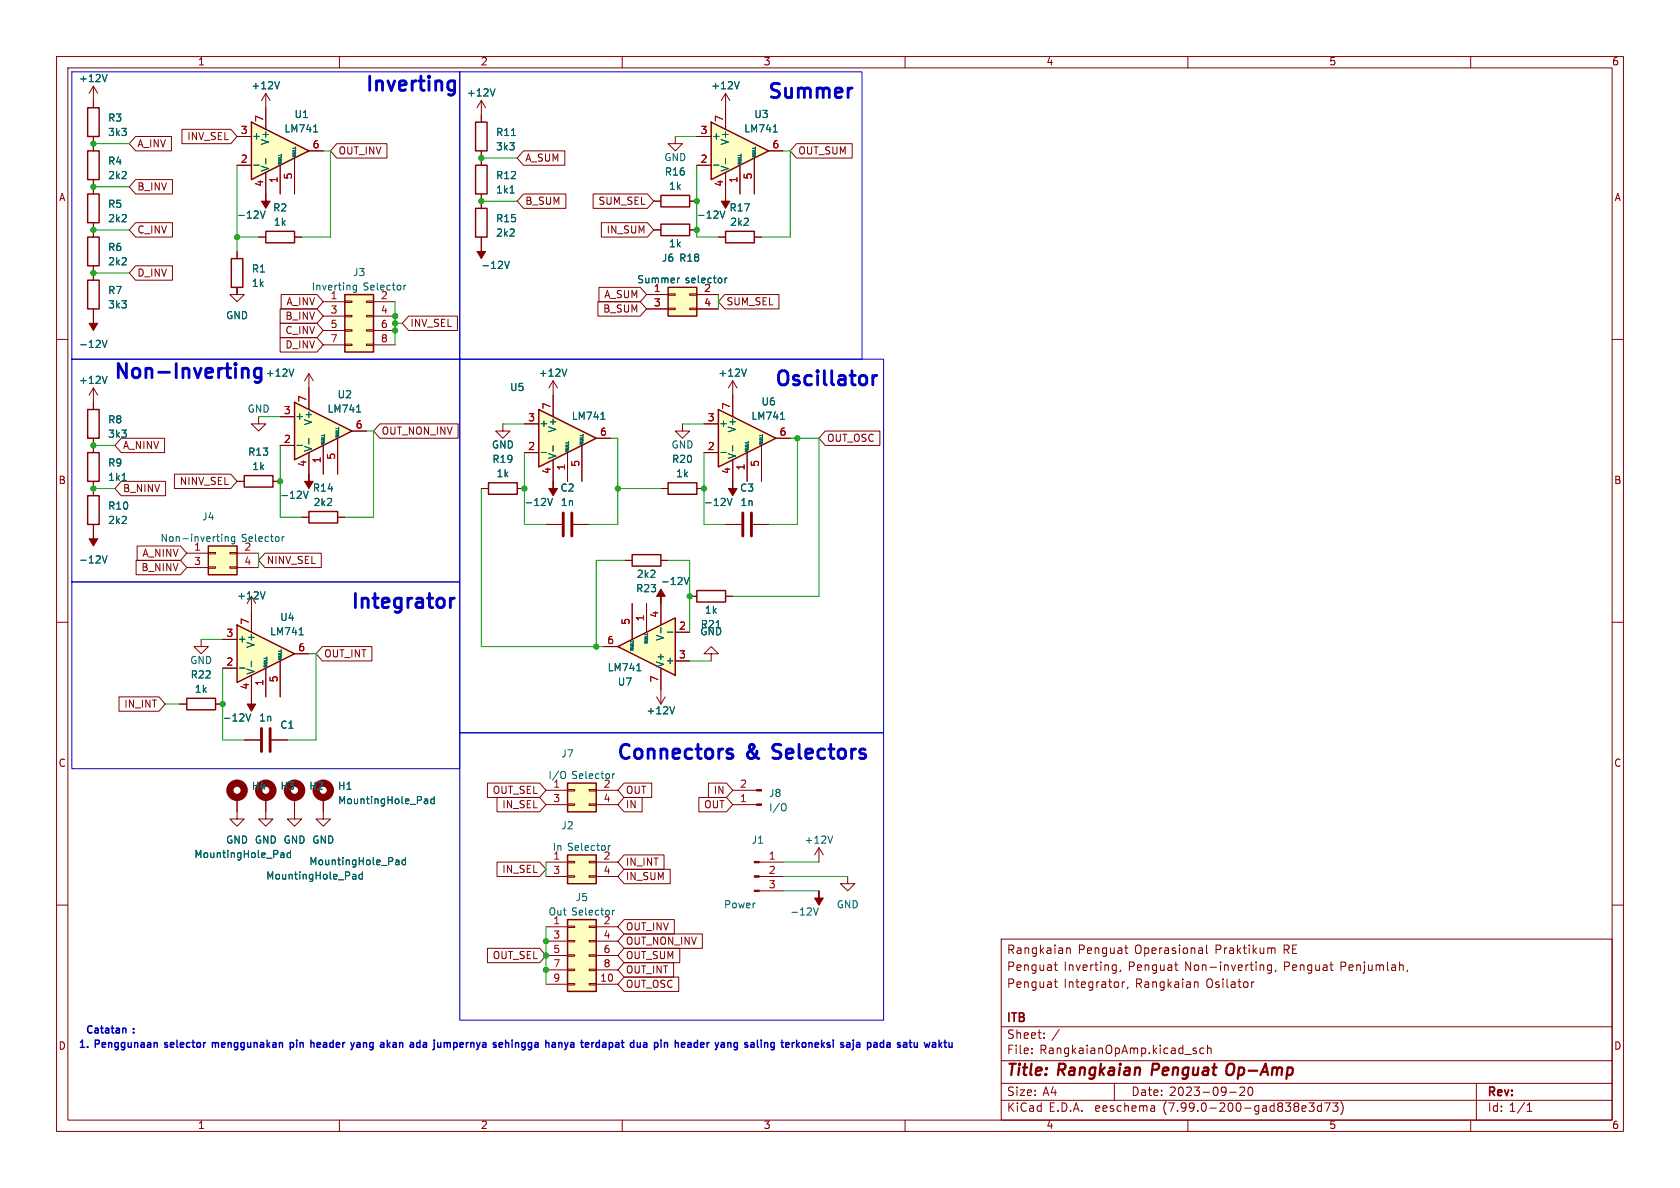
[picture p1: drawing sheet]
<svg xmlns="http://www.w3.org/2000/svg" width="297mm" height="210mm" viewBox="0 0 297 210" stroke-linecap="round" stroke-linejoin="round" font-family="sans-serif">
<g fill="none" stroke="#840000" stroke-width=".18">
<path d="M10 10h277v190h-277zM12 12h273v186h-273zM60 10v2M110 10v2M128.3 16.5l-.8 1.3M128.3 16.5v2.6M128.3 16.5l.7 1.3M160 10v2M210 10v2M260 10v2M10 60h2M114.3 52.1h3.8"/>
<path d="M114.3 54.6h3.8M118.1 54.5h1.3v.2h-1.3zM118.1 51.9h1.3v.3h-1.3zM121.9 54.5h1.3v.2h-1.3zM121.9 51.9h1.3v.3h-1.3zM123.2 52.1h3.8M123.2 54.6h3.8M127 41.9h1.3M133.3 41.9h1.3M285 60h2M54.6 66l-.8 1.3M54.6 66v2.6"/>
<path d="M54.6 66l.8 1.3M10 110h2M285 110h2M96.5 139.7h3.8M100.3 139.6h1.3v.2h-1.3zM104.1 139.6h1.3v.2h-1.3zM105.4 139.7h3.8M10 160h2M96.5 142.2h3.8M100.3 142.1h1.3v.3h-1.3zM104.1 142.1h1.3v.3h-1.3zM105.4 142.2h3.8"/>
<path d="M285 160h2M177 166h108v32h-108zM186.4 173.6h.5M186.4 170.6h.5M186.6 170.1v1.2l.3 .3M186.6 173.1v1.2l.3 .3M188.6 167.7l.2-.1h.3l.1 1M197.2 170.6h.1M197.3 170.6v1.2l-.1 .2M197.3 171.5l-.1 .1M198.1 171.5l-.1 .3M198.4 173.6v1"/>
<path d="M198.8 173.6h-.3l-.1 .2M198.8 167.6h.6M199 167.1v1.2l.4 .3M199.4 174.5l-.1 .3M207.7 170.6h.5M207.9 171.3l.3 .3M211.2 173.6h.5l.1 1M212.4 167.6l.2 .2v.8M212.6 168.5l-.2 .1M212.6 167.9l-.2 .1M213.3 167.1v1.2l.2 .3M221.3 173.6v1"/>
<path d="M221.7 173.6h-.3l-.1 .2M223 170.6h.2l.2 .2v.8M224.7 167.6l.1 .2M224.8 170.6h-.5l-.2 .2v.5l.1 .2h.6M224.8 167.8v.8M224.8 170.6v1.2l-.3 .3-.4-.1M224.8 167.8l.2-.2h.3l.1 1M225.6 171.5l-.2 .3M235.1 170.6h.6M235.5 171.6h.2M248.9 171.5l-.2 .3M60 198v2"/>
<path d="M110 198v2M160 198v2M177 194.5h108M177 191.5h108M177 187.5h108M177 181.5h108M182.4 186.1v.2M182.4 185.3v.2M184.6 183.4v.2M184.6 182.6v.2M197 191.5v3M203.9 195.5l.2 .2v.8"/>
<path d="M204.1 196.4l-.5 .1M204.1 195.8l-.5 .1M210 198v2M211.1 185.8h.4v.2l-.2 .3h-.3M211.1 185.3h.4M212.8 185.3h-.4l-.3 .2v.5l.2 .2h.5M213.5 185.4l.2-.1h.3l.1 1M213.5 184.8v1.5M217.4 193.1h1.1M220 192.3v.5l-.9 .9h.9M220.8 192.3a.81 .81 0 0 0 .3 1.4l.2-.2 .2-.4-.2-.8M231.4 195h.9l-.5 .5 .4 .2v.6l-.2 .2h-.4l-.2-.2"/>
<path d="M233.6 195.5h-.4l-.3 .2v.5l.1 .2h.6M233.6 195v1.5M234.2 195h1l-.7 1.5M235.6 195h.9l-.5 .5 .5 .2v.6l-.3 .2h-.4l-.2-.2M237 194.7a1.72 1.72 0 0 1 0 2.3M260 198v2M261 191.5v6.5M270 196.5h.8M270 195.4l.4-.4v1.5"/>
</g>
<path d="M217.8 188a.77 .77 0 0 0-.9 .7l-.1 1.1 .4 .2h.4" fill="none" stroke="#840000" stroke-width=".4"/>
<path d="M118.1 50.8h5.1v5.1h-5.1zM128.3 40.9h5v2h-5zM100.3 138.4h5.1v5.1h-5.1z" fill="none" stroke="#840000" stroke-width=".25"/>
<g fill="#ffffc2" stroke="#ffffc2" stroke-width=".18">
<path d="M118.1 50.8h5.1v5.1h-5.1z"/>
<path d="M100.3 138.4h5.1v5.1h-5.1z"/>
</g>
<path d="M130.7 14.4l-.4 1.3M120.1 49.2l-.3 .1M128.2 49.2v.8M128.5 49.2l-.3 .2M51.9 65.2l-.4 1.3M99.8 136.4a.9 .9 0 0 1 0 1.2M108.3 136.8v.8M108.7 136.8l-.4 .2" fill="none" stroke="#006464" stroke-width=".18"/>
<path d="M125.7 21.6l10.2 5.1-10.2 5.1z" fill="#ffffc2"/>
<path d="M15.5 34.3h2v5.1h-2zM15.5 26.7h2v5.1h-2zM125.7 21.6l10.2 5.1-10.2 5.1zM15.5 87.6h2v5.1h-2zM36.8 96.5h5.1v5.1h-5.1zM54.6 90.4h5.1v2.1h-5.1zM33 123.4h5.1v2.1h-5.1z" fill="none" stroke="#840000" stroke-width=".25"/>
<g fill="none" stroke="#840000" stroke-width=".18">
<path d="M128.3 19.1v3.8M16.5 25.4v1.3M16.5 31.8v2.5M16.5 39.4v1.2M123.2 29.2h2.5M123.2 24.1h2.5M128.3 30.5v3.8M130.8 29.2v5.1M133.3 27.9v6.4M135.9 26.7h2.5M16.5 86.4v1.2M16.5 92.7v1.3"/>
<path d="M33 97.8h3.8M36.8 97.7h1.3v.2h-1.3zM40.6 97.7h1.3v.2h-1.3zM41.9 97.8h3.8M53.3 91.4h1.3M59.7 91.4h1.3M33 100.3h3.8M36.8 100.2h1.3v.3h-1.3zM40.6 100.2h1.3v.3h-1.3zM41.9 100.3h3.8M31.7 124.5h1.3M38.1 124.5h1.3"/>
</g>
<g fill="none" stroke="#006464" stroke-width=".18">
<path d="M126.2 29.2h.9M128.3 28v1M130.5 28.7h.5l-.5 .3h.5M130.5 28.4h.4M130.5 28.1h.4M130.5 27.9h.5M130.5 27.5h.5M133 27.4h.5l-.5 .3h.5M133 27.2h.4M133 26.9h.4M133 26.6h.5M133 26.2h.5"/>
<path d="M136.7 23.3h.7M18.1 98.3l.4 1.2 .4-1.2M39.8 94.9v.8M39.8 95l.2-.1h.3v.8M41.5 94.9h-.4l-.2 .2 .1 .6h.5M41.5 94.9v1l-.2 .2h-.3M49.9 94.9v.8M50.2 94.9l-.3 .2M53.6 86.8l.5 1.3 .4-1.3M43.5 126.2l.4 1.3 .4-1.3"/>
</g>
<g fill="#840000" stroke="#840000" stroke-width=".18">
<path d="M16.5 94v1.3h.8l-.8 1.2-.8-1.2h.8z"/>
<path d="M54.6 83.8v1.3h.8l-.8 1.3-.8-1.3h.8z"/>
<path d="M44.4 123.2v1.3h.8l-.8 1.2-.7-1.2h.7z"/>
</g>
<path d="M36.8 96.5h5.1v5.1h-5.1z" fill="#ffffc2" stroke="#ffffc2" stroke-width=".18"/>
<path d="M52.1 71.1l10.1 5.1-10.1 5.1z" fill="#ffffc2"/>
<path d="M61 52.1h5v10.1h-5zM52.1 71.1l10.1 5.1-10.1 5.1z" fill="none" stroke="#840000" stroke-width=".25"/>
<g fill="none" stroke="#840000" stroke-width=".18">
<path d="M57.1 53.3h3.9M57.1 55.9h3.9M57.1 58.4h3.9M61 58.3h1.2v.2h-1.2zM61 55.8h1.2v.2h-1.2zM61 53.2h1.2v.3h-1.2zM64.8 58.3h1.2v.2h-1.2zM64.8 55.8h1.2v.2h-1.2zM64.8 53.2h1.2v.3h-1.2zM66 53.3h3.8M66 55.9h3.8M66 58.4h3.8"/>
<path d="M49.5 78.7h2.6M49.5 73.7h2.6M54.6 68.6v3.8M57.1 78.7v5.1M57.1 61h3.9M59.7 77.5v6.3M61 60.8h1.2v.3h-1.2zM62.2 76.2h2.6M64.8 60.8h1.2v.3h-1.2zM66 61h3.8M54.6 80v3.8M57.1 141v2.5"/>
</g>
<g fill="none" stroke="#006464" stroke-width=".18">
<path d="M63 50.4v1l-.2 .3-.3-.1M63 50.5l-.3-.1-.3 .3 .1 .5h.5M71.4 50.4v.9M71.8 50.4l-.4 .3M52.5 78.7h1M54.6 77.5v1M56.8 78.2h.5l-.5 .3h.5M56.8 78h.4M56.8 77.7h.4M56.8 77.4h.5M56.8 77h.5M59.4 76.9h.5l-.5 .3h.5"/>
<path d="M59.4 76.7h.4M59.4 76.4h.4M59.4 76.2h.5M59.4 75.7h.5M63 72.9h.8M75.2 141.2l.3 .1 .1 .8M75.6 142l-.4 .1M75.6 141.5l-.4 .1M76.8 141.3l-.4-.1-.2 .3 .1 .5h.5M76.8 140.8v1.3"/>
</g>
<path d="M61 52.1h5v10.1h-5z" fill="#ffffc2" stroke="#ffffc2" stroke-width=".18"/>
<circle cx="57.1" cy="139.7" r="1.27" fill="none" stroke="#840000" stroke-width="1.3"/>
<path d="M44.4 21.6l10.2 5.1-10.2 5.1z" fill="#ffffc2"/>
<path d="M15.5 19.1h2v5h-2zM44.4 21.6l10.2 5.1-10.2 5.1zM47 40.9h5.1v2h-5.1zM123.2 104.4h5.1v2h-5.1z" fill="none" stroke="#840000" stroke-width=".25"/>
<g fill="none" stroke="#840000" stroke-width=".18">
<path d="M16.5 15.2l-.8 1.3M16.5 15.2v3.9M16.5 15.2l.8 1.3M47 16.5v6.4M47 16.5l-.8 1.3M47 16.5l.8 1.3M16.5 24.1v1.3M41.9 29.2h2.5M41.9 24.1h2.5M47 30.5v3.8M49.5 29.2v5.1M52.1 27.9v6.4"/>
<path d="M54.6 26.7h2.5M45.7 41.9h1.3M52.1 41.9h1.2M120.6 74.9v1.3h1.3l-1.3 1.3-1.2-1.3h1.2M121.9 105.4h1.3M128.3 105.4h1.2M116.1 123.2l.7 1.3M116.8 121.9v2.6M117.6 123.2l-.8 1.3M52.1 141v3.8h1.2l-1.2 1.3-1.3-1.3h1.3M57.1 143.5v1.3h1.3l-1.3 1.3-1.2-1.3h1.2"/>
</g>
<g fill="none" stroke="#006464" stroke-width=".18">
<path d="M18.9 13.2l-.4 1.2M49.4 14.4l-.4 1.3M44.9 29.2h.9M46 37.3l.4 1.3 .5-1.3M47 28v1M49.2 28.7h.5l-.5 .3h.5M49.2 28.4h.4M49.2 28.1h.4M49.2 27.9h.5M49.2 27.5h.5M51.7 27.4h.6l-.6 .3h.6M51.7 27.2h.5"/>
<path d="M51.7 26.9h.5M51.7 26.6h.6M51.7 26.2h.6M55.4 23.3h.8M119.3 124.9l-.5 1.3M70.1 152l.4 .1v.8M70.5 152.8l-.4 .1M70.5 152.3l-.4 .1M71.7 152.1l-.4-.1-.2 .3 .1 .5h.5M71.7 151.6v1.3"/>
</g>
<path d="M47 34.3v1.3h.8l-.8 1.2-.8-1.2h.8z" fill="#840000" stroke="#840000" stroke-width=".18"/>
<circle cx="52.1" cy="139.7" r="1.27" fill="none" stroke="#840000" stroke-width="1.3"/>
<path d="M109.2 114.3l10.2-5.1v10.2z" fill="#ffffc2"/>
<path d="M109.2 114.3l10.2-5.1v10.2z" fill="none" stroke="#840000" stroke-width=".25"/>
<path d="M106.7 114.3h2.5M111.8 106.7v6.3M114.3 106.7v5.1M116.8 106.7v3.8M116.8 118.1v3.8M119.4 111.8h2.5M119.4 116.8h2.5M125.7 115.6h1.3l-1.3-1.3-1.2 1.3h1.2v1.2M47 141v2.5" fill="none" stroke="#840000" stroke-width=".18"/>
<g fill="none" stroke="#006464" stroke-width=".18">
<path d="M111.4 114.6h.5l-.5 .3h.5M111.4 114.4h.4M111.4 114.1h.4M111.4 113.9h.5M111.9 113.2v.2h-.5M112.6 118.6h.7M114 113.4h.5l-.5 .3h.5M114 113.1h.4M114 112.8h.4M114 112.6h.5M114.5 111.9v.3h-.5M116.8 110.9v1"/>
<path d="M118 111.7h1M121 102.1l.4 1.2 .4-1.2M62.5 154.6h.3l.1 .8M62.9 155.3l-.4 .1M62.9 154.9h-.4M64.1 154.6h-.4l-.2 .2 .1 .5h.5M64.1 154.1v1.3"/>
</g>
<path d="M116.8 104.1l.8 1.3h-.8v1.3v-1.3h-.7z" fill="#840000" stroke="#840000" stroke-width=".18"/>
<circle cx="47" cy="139.7" r="1.27" fill="none" stroke="#840000" stroke-width="1.3"/>
<path d="M127 72.4l10.2 5.1-10.2 5.1z" fill="#ffffc2"/>
<path d="M15.5 41.9h2v5.1h-2zM15.5 49.5h2v5.1h-2zM127 72.4l10.2 5.1-10.2 5.1z" fill="none" stroke="#840000" stroke-width=".25"/>
<g fill="none" stroke="#840000" stroke-width=".18">
<path d="M16.5 40.6v1.3M16.5 47v2.5M16.5 54.6v1.3M97.8 67.3l-.8 1.3M97.8 67.3v2.6M97.8 67.3l.8 1.3M124.5 74.9h2.5M129.5 67.3v6.4M129.5 67.3l-.7 1.3M129.5 67.3l.8 1.3M134.6 78.7v6.4M137.2 77.5h2.5"/>
<path d="M124.5 80h2.5M128.3 92.7h2.8M129.5 81.3v3.8M132.1 80v5.1M133.1 92.7h2.8"/>
</g>
<g fill="none" stroke="#006464" stroke-width=".18">
<path d="M100.2 65.2l-.4 1.3M127.4 80h1M129.5 78.8v1M131.8 79.5h.5l-.5 .3h.5M131.8 79.2h.4M131.8 78.9h.4M131.8 78.7h.5M131.8 78.3h.5M132 65.2l-.5 1.3M134.3 78.2h.5l-.5 .3h.5M134.3 78h.4M134.3 77.7h.4"/>
<path d="M134.3 77.4h.5M134.3 77h.5M138 74.1h.7M128.6 88.1l.4 1.3 .4-1.3"/>
</g>
<path d="M129.5 85.1v1.3h.8l-.8 1.2-.7-1.2h.7z" fill="#840000" stroke="#840000" stroke-width=".18"/>
<path d="M131.3 90.7v4M132.8 90.7v4" fill="none" stroke="#840000" stroke-width=".51"/>
<path d="M95.2 72.4l10.2 5.1-10.2 5.1z" fill="#ffffc2"/>
<g fill="none" stroke="#840000" stroke-width=".25">
<path d="M84.1 21.6h2v5.1h-2zM84.1 29.2h2v5.1h-2zM116.8 34.5h5.1v2.1h-5.1zM40.9 45.7h2v5.1h-2zM15.5 72.4h2v5.1h-2zM95.2 72.4l10.2 5.1-10.2 5.1zM15.5 80h2v5.1h-2zM43.2 84.1h5.1v2h-5.1zM86.4 85.3h5v2.1h-5zM111.8 98h5v2.1h-5zM118.1 85.3h5.1v2.1h-5.1zM100.3 151.1h5.1v5.1h-5.1z"/>
<path d="M100.3 162.6h5.1v12.7h-5.1z"/>
</g>
<g fill="none" stroke="#840000" stroke-width=".18">
<path d="M85.1 17.8l-.8 1.3M85.1 17.8v3.8M85.1 17.8l.8 1.3M85.1 26.7v2.5M85.1 34.3v1.3M115.6 35.6h1.2M119.4 24.1v1.3h1.2l-1.2 1.3-1.3-1.3h1.3M121.9 35.6h1.3M41.9 50.8v1.3h1.3l-1.3 1.2-1.3-1.2h1.3zM41.9 44.5v1.2M16.5 68.6v3.8M16.5 77.5v2.5"/>
<path d="M16.5 68.6l-.8 1.3M16.5 68.6l.8 1.3M45.7 73.7v1.2h1.3l-1.3 1.3-1.3-1.3h1.3M88.9 74.9v1.3h1.3l-1.3 1.3-1.3-1.3h1.3M92.7 74.9h2.5M97.8 69.9v3.8M102.9 78.7v6.4M105.4 77.5h2.5M16.5 85.1v1.3M41.9 85.1h1.3M48.3 85.1h1.2M85.1 86.4h1.3"/>
<path d="M91.4 86.4h1.3M92.7 80h2.5M96.5 92.7h2.8M97.8 81.3v3.8M100.3 80v5.1M101.3 92.7h2.8M110.5 99.1h1.3M116.8 86.4h1.3M116.8 99.1h1.3M123.2 86.4h1.3M35.6 113v1.3h1.2l-1.2 1.3-1.3-1.3h1.3M43.2 130.8h2.8"/>
<path d="M48 130.8h2.8M129.5 139.7h4.3M41.9 141v2.5M96.5 154.9h3.8M96.5 152.4h3.8M100.3 154.8h1.3v.3h-1.3zM100.3 152.3h1.3v.2h-1.3zM104.1 154.8h1.3v.3h-1.3zM104.1 152.3h1.3v.2h-1.3zM105.4 154.9h3.8M105.4 152.4h3.8M129.5 142.2h4.3"/>
<path d="M134.2 157.5h4.2M134.2 154.9h4.2M134.2 152.4h4.2M144.8 149.9l-.8 1.2M144.8 149.9v2.5M144.8 149.9l.7 1.2M149.9 154.9v1.3h1.2l-1.2 1.3-1.3-1.3h1.3M96.5 163.8h3.8M96.5 174h3.8M96.5 166.4h3.8M96.5 168.9h3.8M96.5 171.5h3.8"/>
<path d="M100.3 173.9h1.3v.2h-1.3zM100.3 171.3h1.3v.3h-1.3zM100.3 168.8h1.3v.2h-1.3zM100.3 166.2h1.3v.3h-1.3zM100.3 163.7h1.3v.3h-1.3zM104.1 173.9h1.3v.2h-1.3zM104.1 171.3h1.3v.3h-1.3zM104.1 168.8h1.3v.2h-1.3zM104.1 166.2h1.3v.3h-1.3zM104.1 163.7h1.3v.3h-1.3zM105.4 163.8h3.8M105.4 174h3.8"/>
<path d="M105.4 166.4h3.8M105.4 168.9h3.8M105.4 171.5h3.8"/>
</g>
<g fill="none" stroke="#006464" stroke-width=".18">
<path d="M87.5 15.7l-.4 1.3M90.2 34.1h.7M18.1 60.2l.4 1.2 .4-1.2M18.9 66.5l-.4 1.3M95.7 80h.9M97.8 78.8v1M100 79.5h.5l-.5 .3h.5M100 79.2h.4M100 78.9h.4M100 78.7h.5M100 78.3h.5M102.5 78.2h.6l-.6 .3h.6"/>
<path d="M102.5 78h.5M102.5 77.7h.5M102.5 77.4h.6M102.5 77h.6M106.2 74.1h.8M21.6 84.9h.7M96.8 88.1l.4 1.3 .5-1.3M49.8 150.8h.3l.1 .8M50.2 151.5l-.4 .1M50.2 151.1h-.4M51.4 150.8h-.4l-.2 .2 .1 .5h.5M51.4 150.3v1.3"/>
<path d="M107.5 149.5v.8M107.9 149.5l-.4 .2M138.8 142.1a.9 .9 0 0 1 0 1.2M147.2 147.8l-.4 1.3M108.3 160.9v.9M108.6 160.9l-.3 .3M143.8 160.5l.4 1.3 .5-1.3"/>
</g>
<g fill="#840000" stroke="#840000" stroke-width=".18">
<path d="M16.5 55.9v1.3h.8l-.8 1.2-.8-1.2h.8z"/>
<path d="M97.8 85.1v1.3h.8l-.8 1.2-.8-1.2h.8z"/>
<path d="M144.8 157.5v1.3h.7l-.7 1.2-.8-1.2h.8z"/>
<path d="M133.3 157.4h.9v.2h-.9z"/>
<path d="M133.3 154.8h.9v.3h-.9z"/>
<path d="M133.3 152.3h.9v.2h-.9z"/>
<path d="M133.8 139.6h.8v.2h-.8z"/>
<path d="M133.8 142.1h.8v.3h-.8z"/>
</g>
<path d="M99.6 90.7v4M101.1 90.7v4M46.2 128.8v4M47.8 128.8v4" fill="none" stroke="#840000" stroke-width=".51"/>
<circle cx="41.9" cy="139.7" r="1.27" fill="none" stroke="#840000" stroke-width="1.3"/>
<g fill="#ffffc2" stroke="#ffffc2" stroke-width=".18">
<path d="M100.3 151.1h5.1v5.1h-5.1z"/>
<path d="M100.3 162.6h5.1v12.7h-5.1z"/>
</g>
<path d="M41.9 110.5l10.2 5.1-10.2 5.1z" fill="#ffffc2"/>
<path d="M84.1 36.8h2v5.1h-2zM116.8 39.6h5.1v2.1h-5.1zM41.9 110.5l10.2 5.1-10.2 5.1z" fill="none" stroke="#840000" stroke-width=".25"/>
<g fill="none" stroke="#840000" stroke-width=".18">
<path d="M16.5 17.8v1.3M47 19.1v3.8M128.3 19.1v3.8M16.5 24.1v2.6M16.5 31.8v2.5M16.5 39.4v2.5M24 31.7h6.5v2.6h-6.5l-1.1-1.3zM24 39.4h6.5v2.5h-6.5l-1.1-1.3zM24 24.1h6.3v2.6h-6.3l-1.1-1.3zM32.2 22.9h8.6l1.1 1.2-1.1 1.3h-8.6zM41.9 29.2h2.5M41.9 24.1h2.5"/>
<path d="M47 30.5v3.8M49.5 29.2v5.1M52.1 27.9v6.4M54.6 26.7h2.5M59.5 25.4h8.9v2.5h-8.9l-1.1-1.2zM85.1 20.3v1.3M85.1 26.7v2.5M85.1 34.3v2.5M92.6 26.7h7.3v2.5h-7.3l-1.2-1.3zM92.6 34.3h7.4v2.5h-7.4l-1.2-1.2zM104.9 34.3h9.6l1.1 1.3-1.1 1.2h-9.6zM106.3 39.4h8.2l1.1 1.2-1.1 1.3h-8.2z"/>
<path d="M115.6 35.6h1.2M121.9 35.6h1.3M123.2 29.2h2.5M123.2 24.1h2.5M128.3 30.5v3.8M130.8 29.2v5.1M133.3 27.9v6.4M135.9 26.7h2.5M140.8 25.4h9.9v2.5h-9.9l-1.1-1.2zM16.5 47v2.5M16.5 54.6v1.3M24 47h6.5v2.5h-6.5l-1.1-1.2z"/>
<path d="M41.9 44.5v1.2M41.9 50.8v1.3M45.7 41.9h1.3M49.5 54.6h6.5l1.1 1.3-1.1 1.3h-6.5zM49.5 57.1h6.5l1.1 1.3-1.1 1.3h-6.5zM49.5 59.7h6.5l1.1 1.3-1.1 1.2h-6.5zM49.7 52.1h6.3l1.1 1.2-1.1 1.3h-6.3zM52.1 41.9h1.2M72.2 55.9h8.7v2.5h-8.7l-1.1-1.2zM85.1 41.9v1.3M105.7 53.3h7.5l1.1 1.3-1.1 1.3h-7.5zM105.9 50.8h7.3l1.1 1.3-1.1 1.2h-7.3z"/>
<path d="M114.3 52.1h3.8M114.3 54.6h3.8M115.6 40.6h1.2M121.9 40.6h1.3M123.2 52.1h3.8M123.2 54.6h3.8M127 41.9h1.3M128.1 52.1h9.6v2.5h-9.6l-1.1-1.3zM133.3 41.9h1.3M16.5 71.1v1.3M16.5 77.5v2.5M21.4 77.5h7.7v2.5h-7.7l-1.1-1.3z"/>
<path d="M49.5 78.7h2.6M49.5 73.7h2.6M54.6 68.6v3.8M57.1 78.7v5.1M59.7 77.5v6.3M62.2 76.2h2.6M67.2 74.9h13.8v2.6h-13.8l-1.2-1.3zM92.7 74.9h2.5M97.8 69.9v3.8M102.9 78.7v6.4M105.4 77.5h2.5M124.5 74.9h2.5"/>
<path d="M129.5 69.9v3.8M134.6 78.7v6.4M137.2 77.5h2.5M145.9 76.2h9.7v2.5h-9.7l-1.1-1.2zM16.5 85.1v2.5M16.5 92.7v1.3M21.4 85.1h7.9v2.5h-7.9l-1.1-1.2zM24.1 99.1h7.8l1.1 1.2-1.1 1.3h-7.8zM24.2 96.5h7.7l1.1 1.3-1.1 1.3h-7.7zM30.8 83.8h10l1.1 1.3-1.1 1.3h-10zM41.9 85.1h1.3M46.8 97.8h10v2.5h-10l-1.1-1.2z"/>
<path d="M48.3 85.1h1.2M53.3 91.4h1.3M54.6 80v3.8M59.7 91.4h1.3M85.1 86.4h1.3M91.4 86.4h1.3M92.7 80h2.5M96.5 92.7h2.8M97.8 81.3v3.8M100.3 80v5.1M101.3 92.7h2.8M110.5 99.1h1.3"/>
<path d="M116.8 86.4h1.3M116.8 99.1h1.3M123.2 86.4h1.3M124.5 80h2.5M128.3 92.7h2.8M129.5 81.3v3.8M132.1 80v5.1M133.1 92.7h2.8M39.4 118.1h2.5M39.4 113h2.5M44.4 105.4v6.4M44.4 119.4v3.8"/>
<path d="M47 118.1v5.1M49.5 116.8v6.4M52.1 115.6h2.5M57 114.3h8.7v2.5h-8.7l-1.1-1.2zM106.7 114.3h2.5M111.8 106.7v6.3M114.3 106.7v5.1M116.8 106.7v3.8M116.8 118.1v3.8M119.4 111.8h2.5M119.4 116.8h2.5M121.9 105.4h1.3"/>
<path d="M128.3 105.4h1.2M21 123.2h7.1l1.1 1.3-1.1 1.2h-7.1zM31.7 124.5h1.3M38.1 124.5h1.3M43.2 130.8h2.8M48 130.8h2.8M86.2 138.4h9.2l1.1 1.3-1.1 1.3h-9.2zM110.3 138.4h4.9v2.6h-4.9l-1.1-1.3zM125.2 138.4h3.2l1.1 1.3-1.1 1.3h-3.2zM41.9 141v3.8h1.3l-1.3 1.3-1.3-1.3h1.3M47 141v3.8h1.3l-1.3 1.3-1.3-1.3h1.3M52.1 141v2.5"/>
<path d="M57.1 141v2.5M87.9 141h7.5l1.1 1.2-1.1 1.3h-7.5zM87.9 152.4h7.5l1.1 1.3-1.1 1.2h-7.5zM110.3 141h3.2v2.5h-3.2l-1.1-1.3zM110.3 151.1h7.1v2.6h-7.1l-1.1-1.3zM110.3 153.7h8.2v2.5h-8.2l-1.1-1.3zM123.5 141h4.9l1.1 1.2-1.1 1.3h-4.9zM86.2 167.6h9.2l1.1 1.3-1.1 1.3h-9.2zM110.3 172.7h9.7v2.6h-9.7l-1.1-1.3zM110.3 170.2h8.8v2.5h-8.8l-1.1-1.2zM110.3 167.6h9.9v2.6h-9.9l-1.1-1.3zM110.3 162.6h8.9v2.5h-8.9l-1.1-1.3z"/>
<path d="M110.3 165.1h13.9v2.5h-13.9l-1.1-1.2z"/>
</g>
<g fill="none" stroke="#006464" stroke-width=".18">
<path d="M18.9 13.2l-.4 1.2M49.4 14.4l-.4 1.3M87.5 15.7l-.4 1.3M130.7 14.4l-.4 1.3M44.9 29.2h.9M46 37.3l.4 1.3 .5-1.3M47 28v1M49.2 28.7h.5l-.5 .3h.5M49.2 28.4h.4M49.2 28.1h.4M49.2 27.9h.5M49.2 27.5h.5"/>
<path d="M51.7 27.4h.6l-.6 .3h.6M51.7 27.2h.5M51.7 26.9h.5M51.7 26.6h.6M51.7 26.2h.6M55.4 23.3h.8M90.2 34.1h.7M126.2 29.2h.9M127.3 37.3l.4 1.3 .4-1.3M128.3 28v1M130.5 28.7h.5l-.5 .3h.5M130.5 28.4h.4"/>
<path d="M130.5 28.1h.4M130.5 27.9h.5M130.5 27.5h.5M133 27.4h.5l-.5 .3h.5M133 27.2h.4M133 26.9h.4M133 26.6h.5M133 26.2h.5M136.7 23.3h.7M89.2 46.2l.4 1.3 .4-1.3M120.1 49.2l-.3 .1M128.2 49.2v.8"/>
<path d="M128.5 49.2l-.3 .2M18.1 60.2l.4 1.2 .4-1.2M18.9 66.5l-.4 1.3M51.9 65.2l-.4 1.3M52.5 78.7h1M54.6 77.5v1M56.8 78.2h.5l-.5 .3h.5M56.8 78h.4M56.8 77.7h.4M56.8 77.4h.5M56.8 77h.5M59.4 76.9h.5l-.5 .3h.5"/>
<path d="M59.4 76.7h.4M59.4 76.4h.4M59.4 76.2h.5M59.4 75.7h.5M63 72.9h.8M95.7 80h.9M97.8 78.8v1M100 79.5h.5l-.5 .3h.5M100 79.2h.4M100 78.9h.4M100 78.7h.5M100 78.3h.5"/>
<path d="M100.2 65.2l-.4 1.3M102.5 78.2h.6l-.6 .3h.6M102.5 78h.5M102.5 77.7h.5M102.5 77.4h.6M102.5 77h.6M106.2 74.1h.8M127.4 80h1M129.5 78.8v1M131.8 79.5h.5l-.5 .3h.5M131.8 79.2h.4M131.8 78.9h.4"/>
<path d="M131.8 78.7h.5M131.8 78.3h.5M132 65.2l-.5 1.3M134.3 78.2h.5l-.5 .3h.5M134.3 78h.4M134.3 77.7h.4M134.3 77.4h.5M134.3 77h.5M138 74.1h.7M18.1 98.3l.4 1.2 .4-1.2M21.6 84.9h.7M53.6 86.8l.5 1.3 .4-1.3"/>
<path d="M96.8 88.1l.4 1.3 .5-1.3M128.6 88.1l.4 1.3 .4-1.3M42.3 118.1h1M44.4 116.9v1M46.7 117.6h.5l-.5 .3h.5M46.7 117.3h.4M46.7 117h.4M46.7 116.8h.5M46.7 116.4h.5M46.9 104.6l-.5 1.3M49.2 116.3h.5l-.5 .3h.5M49.2 116.1h.4"/>
<path d="M49.2 115.8h.4M49.2 115.5h.5M49.2 115.1h.5M52.9 112.2h.7M111.4 114.6h.5l-.5 .3h.5M111.4 114.4h.4M111.4 114.1h.4M111.4 113.9h.5M111.9 113.2v.2h-.5M112.6 118.6h.7M114 113.4h.5l-.5 .3h.5M114 113.1h.4"/>
<path d="M114 112.8h.4M114 112.6h.5M114.5 111.9v.3h-.5M116.8 110.9v1M118 111.7h1M121 102.1l.4 1.2 .4-1.2M43.5 126.2l.4 1.3 .4-1.3M119.3 124.9l-.5 1.3M49.8 150.8h.3l.1 .8M50.2 151.5l-.4 .1M50.2 151.1h-.4M51.4 150.8h-.4l-.2 .2 .1 .5h.5"/>
<path d="M51.4 150.3v1.3M62.5 154.6h.3l.1 .8M62.9 155.3l-.4 .1M62.9 154.9h-.4M64.1 154.6h-.4l-.2 .2 .1 .5h.5M64.1 154.1v1.3M70.1 152l.4 .1v.8M70.5 152.8l-.4 .1M70.5 152.3l-.4 .1M71.7 152.1l-.4-.1-.2 .3 .1 .5h.5M71.7 151.6v1.3M75.2 141.2l.3 .1 .1 .8"/>
<path d="M75.6 142l-.4 .1M75.6 141.5l-.4 .1M76.8 141.3l-.4-.1-.2 .3 .1 .5h.5M76.8 140.8v1.3"/>
</g>
<g fill="#840000" stroke="#840000" stroke-width=".18">
<path d="M85.1 43.2v1.3h.8l-.8 1.2-.8-1.2h.8z"/>
<path d="M128.3 34.3v1.3h.7l-.7 1.2-.8-1.2h.8z"/>
</g>
<path d="M46.2 65.1v2a.68 .68 0 0 1-1.1 .4M46.2 65.2l-.8-.1-.4 .5v.7l.2 .3 .2 .2 .8-.2M155 66.4a.64 .64 0 0 0-.7 .4M80.3 105.7a.64 .64 0 0 0-.7 .5" fill="none" stroke="#0000c2" stroke-width=".5"/>
<g fill="none" stroke="#0000c2" stroke-width=".25">
<path d="M22.2 181.8l.1 .8M37.5 184.3v.8M37.9 184.3l-.4 .1M51.3 184.4l.4-.1 .2 .2-.1 .6h-.5M51.3 184.3v1.3M56.1 184.4v.7M56.7 184.6l-.6 .1M63.1 184.4h.5M63.5 184.7h-.3l-.1 .1v.3h.4M68.6 184.7l.4 .4M69 184.3l-.5 .5M74.1 184.3l.2 .1"/>
<path d="M74.3 183.9v1.2M74.3 185.1h-.2M78.9 184.3l.2 .2M79.1 184.5v.6M79.4 184.3l-.3 .2M89.4 184.4l.2-.1 .3 .1v.7M99 184.3l.3 .2v.6M99.8 184.3l.3 .8M99.9 185.5l-.1 .1M119.9 184.4v.7M123.9 185l.1 .1h.4M124.4 184.4l-.4-.1-.1 .2"/>
<path d="M124.5 184.6l-.6 .1M131.7 185.1h.1M131.8 184.3l-.1 .2 .1 .2M143.5 184.4l.1 .7M144.3 184.3l-.2 .2v.5l.2 .1M144.7 184.6l-.6 .1M154.5 184.4l.4-.1 .2 .2M155.1 184.6l-.5 .1-.1 .1 .1 .3h.5M159.8 184.4h.4M160.2 184.7h-.3l-.2 .1 .1 .3h.4M165.4 184.4v.7M165.4 185.1h-.1"/>
<path d="M165.4 184.6l-.1 .1"/>
</g>
<path d="M12.7 12.7h68.6v50.8h-68.6zM81.3 12.7h71.1v50.8h-71.1zM12.7 63.5h68.6v39.4h-68.6zM81.3 63.5h74.9v66h-74.9zM12.7 102.9h68.6v33h-68.6zM81.3 129.5h74.9v50.8h-74.9z" fill="none" stroke="#0000c2" stroke-width=".18"/>
<g fill="none" stroke="#009600" stroke-width=".18">
<path d="M16.5 33h6.4M16.5 25.4h6.4M41.9 29.2v15.3M57.1 26.7h1.3v15.2h-5.1M85.1 35.6h6.3M85.1 27.9h6.3M119.4 24.1h3.8M123.2 29.2v12.7h3.8M138.4 26.7h1.3v15.2h-5.1M16.5 48.3h6.4M16.5 40.6h6.4M41.9 50.8v1.3"/>
<path d="M41.9 41.9h3.8M69.8 53.3v7.7M69.8 57.2h1.3M127 52.1v2.5M16.5 78.7h3.8M45.7 73.7h3.8M49.5 78.7v12.7h3.8M64.8 76.2h1.2v15.2h-5M88.9 74.9h3.8M107.9 77.5h1.3v15.2h-5.1M120.6 74.9h3.9M139.7 77.5h5.1v27.9h-15.3"/>
<path d="M141 77.5v15.2h-5.1M16.5 86.4h3.8M45.7 97.8v2.5M85.1 86.4v27.9h21.6M92.7 80v12.7h3.8M109.2 86.4h7.6M110.5 99.1h-5.1v15.2M118.1 99.1h3.8v12.7M124.5 80v12.7h3.8M35.6 113h3.8M39.4 118.1v12.7h3.8M54.6 115.6h1.3v15.2h-5.1"/>
<path d="M121.9 116.8h3.8M29.2 124.5h2.5M96.5 152.4v2.5M138.4 152.4h6.4M138.4 154.9h11.5M138.4 157.5h6.4M96.5 163.8v10.2"/>
</g>
<g fill="#009600" stroke="#009600" stroke-width=".18">
<circle cx="16.5" cy="33" r=".46"/>
<circle cx="16.5" cy="25.4" r=".46"/>
<circle cx="85.1" cy="35.6" r=".46"/>
<circle cx="85.1" cy="27.9" r=".46"/>
<circle cx="109.2" cy="86.4" r=".46"/>
<circle cx="92.7" cy="86.4" r=".46"/>
<circle cx="123.2" cy="35.6" r=".46"/>
<circle cx="123.2" cy="40.6" r=".46"/>
<circle cx="49.5" cy="85.1" r=".46"/>
<circle cx="96.5" cy="166.4" r=".46"/>
<circle cx="105.4" cy="114.3" r=".46"/>
<circle cx="39.4" cy="124.5" r=".46"/>
<circle cx="69.8" cy="57.2" r=".46"/>
<circle cx="69.8" cy="55.9" r=".46"/>
<circle cx="69.8" cy="58.4" r=".46"/>
<circle cx="96.5" cy="168.9" r=".46"/>
<circle cx="96.5" cy="171.5" r=".46"/>
<circle cx="16.5" cy="86.4" r=".46"/>
<circle cx="16.5" cy="78.7" r=".46"/>
<circle cx="16.5" cy="40.6" r=".46"/>
<circle cx="16.5" cy="48.3" r=".46"/>
<circle cx="41.9" cy="41.9" r=".46"/>
<circle cx="121.9" cy="105.4" r=".46"/>
<circle cx="141" cy="77.5" r=".46"/>
<circle cx="124.5" cy="86.4" r=".46"/>
</g>
<g font-size="3.5" fill="#0000c2">
<text x="64.8" y="16.5">Inverting</text>
<text x="135.9" y="17.8">Summer</text>
<text x="20.3" y="67.3">Non-Inverting</text>
<text x="137.2" y="68.6">Oscillator</text>
<text x="62.2" y="108">Integrator</text>
<text x="109.2" y="134.6">Connectors</text>
<text x="132.3" y="134.6">&amp;</text>
<text x="137.6" y="134.6">Selectors</text>
</g>
<g font-size="2.8" fill="#840000">
<text x="178" y="190.8">Title:</text>
<text x="187.1" y="190.8">Rangkaian</text>
<text x="204.3" y="190.8">Penguat</text>
<text x="218.1" y="190.8">Op-Amp</text>
</g>
<g font-size="2.1" fill="#840000">
<text x="178" y="171.9">Penguat</text>
<text x="178" y="168.9">Rangkaian</text>
<text x="188.1" y="171.9">Inverting,</text>
<text x="190.6" y="168.9">Penguat</text>
<text x="199.5" y="171.9">Penguat</text>
<text x="200.6" y="168.9">Operasional</text>
<text x="209.5" y="171.9">Non-inverting,</text>
<text x="214.9" y="168.9">Praktikum</text>
<text x="227" y="168.9">RE</text>
<text x="227.1" y="171.9">Penguat</text>
<text x="237.1" y="171.9">Penjumlah,</text>
<text x="178" y="174.9">Penguat</text>
<text x="188.1" y="174.9">Integrator,</text>
<text x="200.7" y="174.9">Rangkaian</text>
<text x="213.3" y="174.9">Osilator</text>
<text x="178" y="183.9">Sheet:</text>
<text x="178" y="181.1">ITB</text>
<text x="185.9" y="183.9">/</text>
<text x="178" y="186.6">File:</text>
<text x="183.8" y="186.6">RangkaianOpAmp.kicad_sch</text>
<text x="178" y="196.8">KiCad</text>
<text x="178" y="194">Size:</text>
<text x="184.3" y="194">A4</text>
<text x="185.4" y="196.8">E.D.A.</text>
<text x="193.7" y="196.8">eeschema</text>
<text x="200" y="194">Date:</text>
<text x="205.7" y="196.8">(7.99.0-200-gad838e3d73)</text>
<text x="206.7" y="194">2023-09-20</text>
<text x="263" y="194.2">Rev:</text>
<text x="263" y="196.8">Id: 1/1</text>
</g>
<g font-size="1.8" fill="#840000">
<text x="35" y="11.8">1</text>
<text x="85" y="11.8">2</text>
<text x="135" y="11.8">3</text>
<text x="185" y="11.8">4</text>
<text x="235" y="11.8">5</text>
<text x="285" y="11.8">6</text>
<text x="24.3" y="26.3">A_INV</text>
<text x="33" y="25">INV_SEL</text>
<text x="59.8" y="27.6">OUT_INV</text>
<text x="92.9" y="28.9">A_SUM</text>
<text x="141.1" y="27.6">OUT_SUM</text>
<text x="10.4" y="35.8">A</text>
<text x="24.3" y="33.9">B_INV</text>
<text x="285.4" y="35.8">A</text>
<text x="24.3" y="41.6">C_INV</text>
<text x="92.9" y="36.5">B_SUM</text>
<text x="105.7" y="36.5">SUM_SEL</text>
<text x="107.1" y="41.6">IN_SUM</text>
<text x="24.3" y="49.2">D_INV</text>
<text x="106.7" y="53">A_SUM</text>
<text x="50.3" y="56.8">B_INV</text>
<text x="50.3" y="59.3">C_INV</text>
<text x="50.5" y="54.3">A_INV</text>
<text x="72.5" y="58.1">INV_SEL</text>
<text x="106.5" y="55.5">B_SUM</text>
<text x="128.4" y="54.3">SUM_SEL</text>
<text x="50.3" y="61.9">D_INV</text>
<text x="67.5" y="77.1">OUT_NON_INV</text>
<text x="21.7" y="79.7">A_NINV</text>
<text x="146.2" y="78.4">OUT_OSC</text>
<text x="10.3" y="85.8">B</text>
<text x="21.7" y="87.3">B_NINV</text>
<text x="31.6" y="86">NINV_SEL</text>
<text x="285.3" y="85.8">B</text>
<text x="24.9" y="101.2">B_NINV</text>
<text x="25.1" y="98.7">A_NINV</text>
<text x="47.1" y="100">NINV_SEL</text>
<text x="57.3" y="116.5">OUT_INT</text>
<text x="21.8" y="125.4">IN_INT</text>
<text x="10.3" y="135.8">C</text>
<text x="285.3" y="135.8">C</text>
<text x="87" y="140.6">OUT_SEL</text>
<text x="88.7" y="143.2">IN_SEL</text>
<text x="110.6" y="140.6">OUT</text>
<text x="110.6" y="143.2">IN</text>
<text x="124.4" y="143.2">OUT</text>
<text x="126" y="140.6">IN</text>
<text x="88.7" y="154.6">IN_SEL</text>
<text x="110.6" y="153.3">IN_INT</text>
<text x="110.6" y="155.9">IN_SUM</text>
<text x="110.6" y="164.7">OUT_INV</text>
<text x="110.6" y="167.3">OUT_NON_INV</text>
<text x="87" y="169.8">OUT_SEL</text>
<text x="110.6" y="172.4">OUT_INT</text>
<text x="110.6" y="169.8">OUT_SUM</text>
<text x="110.6" y="174.9">OUT_OSC</text>
<text x="10.3" y="185.8">D</text>
<text x="285.3" y="185.8">D</text>
<text x="35" y="199.8">1</text>
<text x="85" y="199.8">2</text>
<text x="135" y="199.8">3</text>
<text x="185" y="199.8">4</text>
<text x="235" y="199.8">5</text>
<text x="285" y="199.8">6</text>
</g>
<g font-size="1.8" fill="#006464">
<text x="13.9" y="14.8">+12V</text>
<text x="44.4" y="16.1">+12V</text>
<text x="82.5" y="17.3">+12V</text>
<text x="125.7" y="16.1">+12V</text>
<text x="19.1" y="21.8">R3</text>
<text x="50.2" y="23.7">LM741</text>
<text x="52" y="21.1">U1</text>
<text x="131.5" y="23.7">LM741</text>
<text x="133.3" y="21.1">U3</text>
<text x="19.1" y="29.4">R4</text>
<text x="19.1" y="24.3">3k3</text>
<text x="44.6" y="25">+</text>
<text x="47.8" y="25.8" transform="rotate(-90 47.8 25.8)">V+</text>
<text x="87.6" y="24.3">R11</text>
<text x="87.6" y="26.9">3k3</text>
<text x="117.4" y="28.8">GND</text>
<text x="125.9" y="25">+</text>
<text x="129.1" y="25.8" transform="rotate(-90 129.1 25.8)">V+</text>
<text x="19.1" y="31.9">2k2</text>
<text x="47.8" y="30.4" transform="rotate(-90 47.8 30.4)">V-</text>
<text x="87.6" y="31.9">R12</text>
<text x="87.6" y="34.5">1k1</text>
<text x="117.5" y="31.3">R16</text>
<text x="118.2" y="33.8">1k</text>
<text x="129.1" y="30.4" transform="rotate(-90 129.1 30.4)">V-</text>
<text x="19.1" y="37">R5</text>
<text x="19.1" y="39.6">2k2</text>
<text x="41.8" y="38.9">-12V</text>
<text x="48.2" y="37.7">R2</text>
<text x="48.3" y="40.2">1k</text>
<text x="87.6" y="39.6">R15</text>
<text x="123.1" y="38.9">-12V</text>
<text x="128.9" y="37.7">R17</text>
<text x="129" y="40.2">2k2</text>
<text x="19.1" y="44.6">R6</text>
<text x="19.1" y="47.2">2k2</text>
<text x="85" y="47.8">-12V</text>
<text x="87.6" y="42.1">2k2</text>
<text x="117" y="46.5">J6 R18</text>
<text x="118.2" y="44">1k</text>
<text x="19.1" y="52.3">R7</text>
<text x="44.5" y="48.5">R1</text>
<text x="44.5" y="51">1k</text>
<text x="55" y="51.6">Inverting</text>
<text x="58.4" y="53.1">1</text>
<text x="62.3" y="49.1">J3</text>
<text x="64.2" y="51.6">Selector</text>
<text x="67.3" y="53.1">2</text>
<text x="112.6" y="50.4">Summer</text>
<text x="121.1" y="50.4">selector</text>
<text x="19.1" y="54.8">3k3</text>
<text x="39.9" y="56.7">GND</text>
<text x="13.9" y="61.8">-12V</text>
<text x="13.9" y="68.1">+12V</text>
<text x="46.9" y="66.9">+12V</text>
<text x="59.6" y="70.7">U2</text>
<text x="90.1" y="69.4">U5</text>
<text x="95.2" y="66.9">+12V</text>
<text x="126.9" y="66.9">+12V</text>
<text x="134.6" y="71.9">U6</text>
<text x="19.1" y="75.1">R8</text>
<text x="19.1" y="77.7">3k3</text>
<text x="43.7" y="73.2">GND</text>
<text x="52.2" y="74.5">+</text>
<text x="55.4" y="75.3" transform="rotate(-90 55.4 75.3)">V+</text>
<text x="57.8" y="73.2">LM741</text>
<text x="95.4" y="75.8">+</text>
<text x="98.6" y="76.6" transform="rotate(-90 98.6 76.6)">V+</text>
<text x="101" y="74.5">LM741</text>
<text x="127.1" y="75.8">+</text>
<text x="130.4" y="76.6" transform="rotate(-90 130.4 76.6)">V+</text>
<text x="132.8" y="74.5">LM741</text>
<text x="19.1" y="82.7">R9</text>
<text x="43.8" y="80.8">R13</text>
<text x="44.5" y="83.4">1k</text>
<text x="55.4" y="79.9" transform="rotate(-90 55.4 79.9)">V-</text>
<text x="86.9" y="79.6">GND</text>
<text x="87" y="82.1">R19</text>
<text x="98.6" y="81.2" transform="rotate(-90 98.6 81.2)">V-</text>
<text x="118.7" y="79.6">GND</text>
<text x="118.7" y="82.1">R20</text>
<text x="130.4" y="81.2" transform="rotate(-90 130.4 81.2)">V-</text>
<text x="19.1" y="85.3">1k1</text>
<text x="49.5" y="88.5">-12V</text>
<text x="55.2" y="87.2">R14</text>
<text x="55.4" y="89.7">2k2</text>
<text x="87.7" y="84.6">1k</text>
<text x="92.6" y="89.7">-12V</text>
<text x="99" y="87.2">C2</text>
<text x="99.1" y="89.7">1n</text>
<text x="119.5" y="84.6">1k</text>
<text x="124.4" y="89.7">-12V</text>
<text x="130.8" y="87.2">C3</text>
<text x="130.8" y="89.7">1n</text>
<text x="19.1" y="92.9">2k2</text>
<text x="19.1" y="90.4">R10</text>
<text x="35.7" y="92.3">J4</text>
<text x="13.9" y="99.9">-12V</text>
<text x="28.3" y="96.1">Non-inverting</text>
<text x="42.6" y="96.1">Selector</text>
<text x="43.1" y="97.5">2</text>
<text x="41.8" y="106.2">+12V</text>
<text x="112.4" y="105">R23</text>
<text x="112.5" y="102.4">2k2</text>
<text x="116.8" y="103.7">-12V</text>
<text x="42" y="113.9">+</text>
<text x="47.7" y="112.6">LM741</text>
<text x="49.5" y="110">U4</text>
<text x="117.7" y="113.4" transform="rotate(-90 117.7 113.4)">V-</text>
<text x="123.7" y="112.6">GND</text>
<text x="123.8" y="111.3">R21</text>
<text x="124.5" y="108.8">1k</text>
<text x="33.6" y="117.7">GND</text>
<text x="45.3" y="119.3" transform="rotate(-90 45.3 119.3)">V-</text>
<text x="45.3" y="114.7" transform="rotate(-90 45.3 114.7)">V+</text>
<text x="107.4" y="118.9">LM741</text>
<text x="117.6" y="117.7">+</text>
<text x="117.7" y="118" transform="rotate(-90 117.7 118)">V+</text>
<text x="33.7" y="120.2">R22</text>
<text x="34.4" y="122.7">1k</text>
<text x="109.2" y="121.5">U7</text>
<text x="39.3" y="127.8">-12V</text>
<text x="45.7" y="127.8">1n</text>
<text x="49.5" y="129.1">C1</text>
<text x="114.2" y="126.6">+12V</text>
<text x="96.9" y="138">I/O</text>
<text x="99.2" y="134.2">J7</text>
<text x="101" y="138">Selector</text>
<text x="44.5" y="139.9">H4</text>
<text x="49.5" y="139.9">H3</text>
<text x="54.6" y="139.9">H2</text>
<text x="59.7" y="139.9">H1</text>
<text x="59.7" y="142.4">MountingHole_Pad</text>
<text x="106.6" y="139.4">2</text>
<text x="135.9" y="141.2">J8</text>
<text x="135.9" y="143.7">I/O</text>
<text x="39.9" y="149.4">GND GND GND GND</text>
<text x="99.2" y="146.9">J2</text>
<text x="132.8" y="149.4">J1</text>
<text x="142.2" y="149.4">+12V</text>
<text x="34.3" y="152">MountingHole_Pad</text>
<text x="47" y="155.8">MountingHole_Pad</text>
<text x="54.6" y="153.2">MountingHole_Pad</text>
<text x="97.6" y="150.7">In Selector</text>
<text x="106.6" y="152.1">2</text>
<text x="101.7" y="159.6">J5</text>
<text x="127.9" y="160.8">Power</text>
<text x="147.9" y="160.8">GND</text>
<text x="96.9" y="162.1">Out</text>
<text x="97.8" y="163.6">1</text>
<text x="101" y="162.1">Selector</text>
<text x="106.6" y="163.6">2</text>
<text x="139.6" y="162.1">-12V</text>
</g>
<g font-size="1.8" fill="#a90000">
<text x="42.5" y="23.9">3</text>
<text x="46.7" y="21.6" transform="rotate(-90 46.7 21.6)">7</text>
<text x="123.8" y="23.9">3</text>
<text x="128" y="21.6" transform="rotate(-90 128 21.6)">7</text>
<text x="42.5" y="29">2</text>
<text x="55.2" y="26.4">6</text>
<text x="123.8" y="29">2</text>
<text x="136.5" y="26.4">6</text>
<text x="46.7" y="33.1" transform="rotate(-90 46.7 33.1)">4</text>
<text x="49.3" y="32.4" transform="rotate(-90 49.3 32.4)">1</text>
<text x="51.8" y="31.8" transform="rotate(-90 51.8 31.8)">5</text>
<text x="128" y="33.1" transform="rotate(-90 128 33.1)">4</text>
<text x="130.6" y="32.4" transform="rotate(-90 130.6 32.4)">1</text>
<text x="133.1" y="31.8" transform="rotate(-90 133.1 31.8)">5</text>
<text x="115.5" y="51.8">1</text>
<text x="124.4" y="51.8">2</text>
<text x="58.4" y="55.6">3</text>
<text x="58.4" y="58.2">5</text>
<text x="67.3" y="55.6">4</text>
<text x="67.3" y="58.2">6</text>
<text x="115.5" y="54.4">3</text>
<text x="124.4" y="54.4">4</text>
<text x="58.4" y="60.7">7</text>
<text x="67.3" y="60.7">8</text>
<text x="54.4" y="71.2" transform="rotate(-90 54.4 71.2)">7</text>
<text x="50.1" y="73.4">3</text>
<text x="62.8" y="75.9">6</text>
<text x="93.3" y="74.7">3</text>
<text x="97.5" y="72.4" transform="rotate(-90 97.5 72.4)">7</text>
<text x="106" y="77.2">6</text>
<text x="125.1" y="74.7">3</text>
<text x="129.3" y="72.4" transform="rotate(-90 129.3 72.4)">7</text>
<text x="137.8" y="77.2">6</text>
<text x="50.1" y="78.5">2</text>
<text x="54.4" y="82.6" transform="rotate(-90 54.4 82.6)">4</text>
<text x="56.9" y="81.9" transform="rotate(-90 56.9 81.9)">1</text>
<text x="59.4" y="81.3" transform="rotate(-90 59.4 81.3)">5</text>
<text x="93.3" y="79.8">2</text>
<text x="97.5" y="83.9" transform="rotate(-90 97.5 83.9)">4</text>
<text x="100.1" y="83.2" transform="rotate(-90 100.1 83.2)">1</text>
<text x="102.6" y="82.6" transform="rotate(-90 102.6 82.6)">5</text>
<text x="125.1" y="79.8">2</text>
<text x="129.3" y="83.9" transform="rotate(-90 129.3 83.9)">4</text>
<text x="131.8" y="83.2" transform="rotate(-90 131.8 83.2)">1</text>
<text x="134.4" y="82.6" transform="rotate(-90 134.4 82.6)">5</text>
<text x="34.3" y="97.5">1</text>
<text x="34.3" y="100.1">3</text>
<text x="43.1" y="100.1">4</text>
<text x="40" y="112.8">3</text>
<text x="44.2" y="110.5" transform="rotate(-90 44.2 110.5)">7</text>
<text x="111.5" y="110.5" transform="rotate(-90 111.5 110.5)">5</text>
<text x="114" y="109.9" transform="rotate(-90 114 109.9)">1</text>
<text x="116.6" y="109.3" transform="rotate(-90 116.6 109.3)">4</text>
<text x="120" y="111.5">2</text>
<text x="40" y="117.9">2</text>
<text x="52.7" y="115.3">6</text>
<text x="107.3" y="114">6</text>
<text x="120" y="116.6">3</text>
<text x="44.2" y="122" transform="rotate(-90 44.2 122)">4</text>
<text x="46.7" y="121.3" transform="rotate(-90 46.7 121.3)">1</text>
<text x="49.3" y="120.7" transform="rotate(-90 49.3 120.7)">5</text>
<text x="116.6" y="120.7" transform="rotate(-90 116.6 120.7)">7</text>
<text x="97.8" y="139.4">1</text>
<text x="97.8" y="142">3</text>
<text x="106.6" y="142">4</text>
<text x="130.8" y="142">1</text>
<text x="130.8" y="139.4">2</text>
<text x="97.8" y="152.1">1</text>
<text x="97.8" y="154.7">3</text>
<text x="106.6" y="154.7">4</text>
<text x="135.9" y="152.1">1</text>
<text x="135.9" y="154.7">2</text>
<text x="135.9" y="157.2">3</text>
<text x="97.8" y="166.1">3</text>
<text x="106.6" y="166.1">4</text>
<text x="97.8" y="168.7">5</text>
<text x="97.8" y="171.2">7</text>
<text x="97.8" y="173.7">9</text>
<text x="106" y="173.7">10</text>
<text x="106.6" y="168.7">6</text>
<text x="106.6" y="171.2">8</text>
</g>
<g font-size="1.8" fill="#0000c2">
<text x="14" y="185.4">1.</text>
<text x="15.2" y="182.9">Catatan</text>
<text x="16.9" y="185.4">Penggunaan</text>
<text x="23.7" y="182.9">:</text>
<text x="29.6" y="185.4">selector</text>
<text x="38.4" y="185.4">menggunakan</text>
<text x="52.5" y="185.4">pin</text>
<text x="56.6" y="185.4">header</text>
<text x="64.1" y="185.4">yang</text>
<text x="69.7" y="185.4">akan</text>
<text x="75.3" y="185.4">ada</text>
<text x="79.9" y="185.4">jumpernya</text>
<text x="90.8" y="185.4">sehingga</text>
<text x="100.4" y="185.4">hanya</text>
<text x="107.1" y="185.4">terdapat</text>
<text x="116.2" y="185.4">dua</text>
<text x="120.7" y="185.4">pin</text>
<text x="124.8" y="185.4">header</text>
<text x="132.3" y="185.4">yang</text>
<text x="137.9" y="185.4">saling</text>
<text x="144.8" y="185.4">terkoneksi</text>
<text x="155.6" y="185.4">saja</text>
<text x="160.7" y="185.4">pada</text>
<text x="166.4" y="185.4">satu</text>
</g>
<g font-size=".7" fill="#006464">
<text x="50" y="29.1" transform="rotate(-90 50 29.1)">NULL</text>
<text x="52.5" y="27.8" transform="rotate(-90 52.5 27.8)">NULL</text>
<text x="131.3" y="29.1" transform="rotate(-90 131.3 29.1)">NULL</text>
<text x="133.8" y="27.8" transform="rotate(-90 133.8 27.8)">NULL</text>
<text x="60.1" y="77.3" transform="rotate(-90 60.1 77.3)">NULL</text>
<text x="57.6" y="78.6" transform="rotate(-90 57.6 78.6)">NULL</text>
<text x="100.8" y="79.9" transform="rotate(-90 100.8 79.9)">NULL</text>
<text x="103.3" y="78.6" transform="rotate(-90 103.3 78.6)">NULL</text>
<text x="132.5" y="79.9" transform="rotate(-90 132.5 79.9)">NULL</text>
<text x="135.1" y="78.6" transform="rotate(-90 135.1 78.6)">NULL</text>
<text x="47.4" y="118" transform="rotate(-90 47.4 118)">NULL</text>
<text x="50" y="116.7" transform="rotate(-90 50 116.7)">NULL</text>
<text x="112.2" y="115.3" transform="rotate(-90 112.2 115.3)">NULL</text>
<text x="114.7" y="114.1" transform="rotate(-90 114.7 114.1)">NULL</text>
</g>
</svg>
